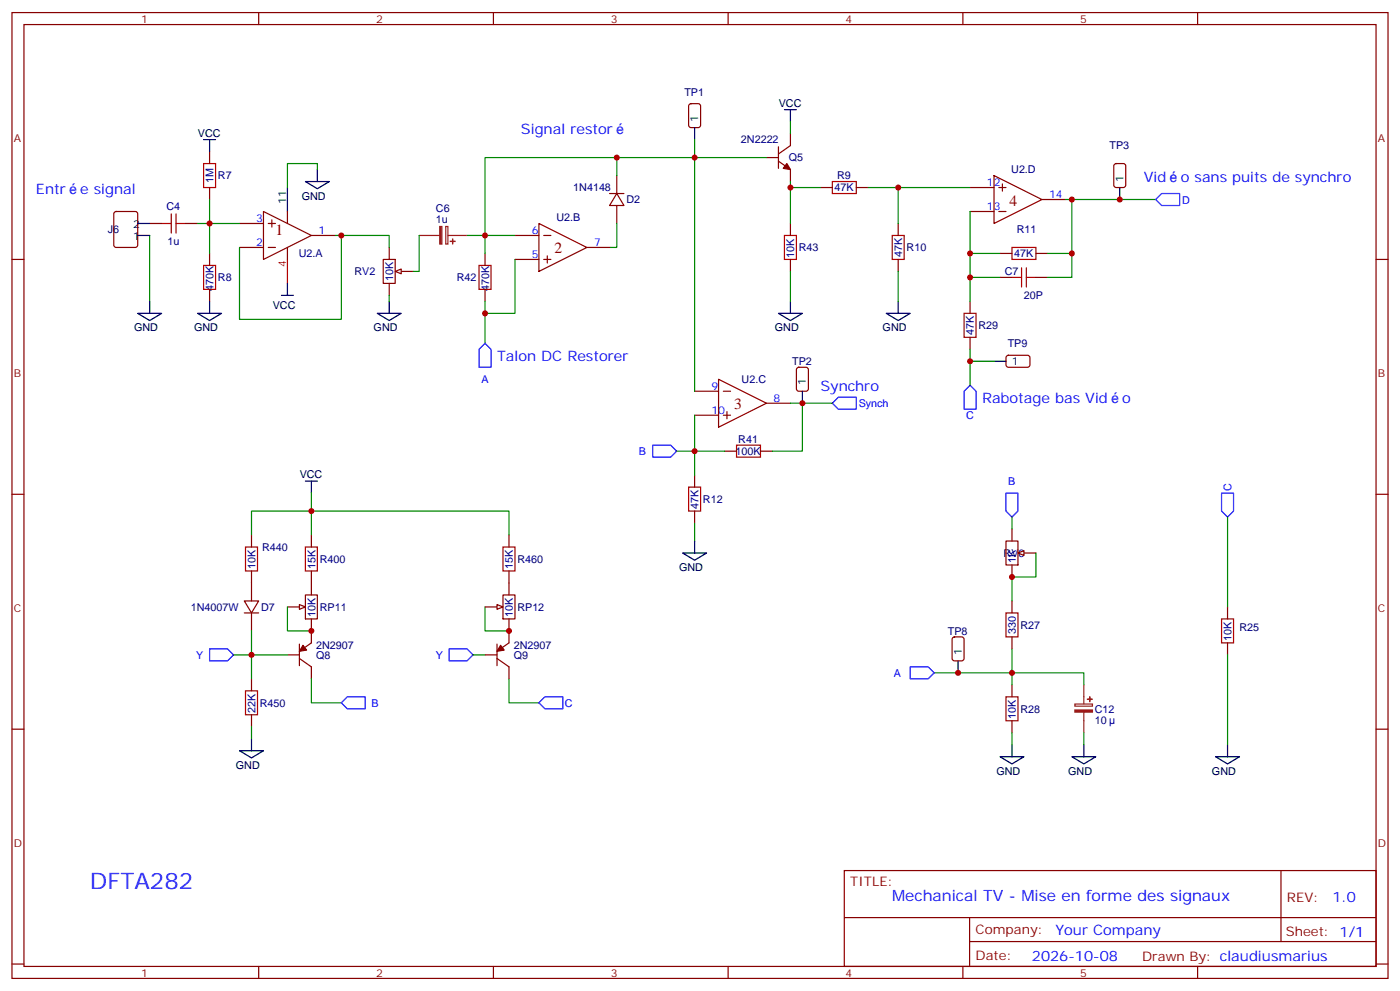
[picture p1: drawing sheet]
<svg xmlns="http://www.w3.org/2000/svg" width="412mm" height="292mm" viewBox="0 0 412 292" stroke-linecap="round" stroke-linejoin="round" font-family="sans-serif">
<g fill="none" stroke="#870000" stroke-width=".35">
<path d="M3.5 3.7h405.4v284.3h-405.4zM7.1 7.2h398.2v277.3h-398.2zM76.2 3.7v3.5M145.3 3.7v3.5M214.5 3.7v3.5M283.6 3.7v3.5M352.8 3.7v3.5M61.7 44.6v3.6M61.7 55.2v3.5M285.8 55.2h7M292.8 51.7l14.1 7-14.1 7.1zM294.2 55.2h2.1"/>
<path d="M295.3 54.2v2.1M306.9 58.7h7.1M3.5 76.4h3.6M44.1 65.8h3.5M54.7 65.8h3.5M61.7 74.6v3.5M70.6 65.8h7M70.6 72.8h7M77.6 62.3l14.1 7-14.1 7.1zM79 65.8h2.1M79 72.8h2.1M80.1 64.7v2.2"/>
<path d="M84.7 62.3v3.5M84.7 72.8v3.6M91.7 69.3h7.1M112.9 76.4h3.5v7h-3.5zM114.7 72.8v3.6M118.2 79.9h3.5M151.7 76.4h7M151.7 69.3h7M158.7 65.8l14.2 7-14.2 7.1zM160.2 76.4h2.1M160.2 69.3h2.1M161.2 75.3v2.1"/>
<path d="M172.9 72.8h7M285.8 62.3h7M294.2 62.3h2.1M405.3 76.4h3.6M61.7 85.2v3.5M114.7 83.4v3.6M204.6 115.2h7.1M211.7 111.7l14.1 7-14.1 7.1zM213.1 115.2h2.1M225.8 118.7h7M204.6 122.2h7.1M213.1 122.2h2.1"/>
<path d="M214.1 121.2v2.1M3.5 145.5h3.6M405.3 145.5h3.6M3.5 214.7h3.6M405.3 214.7h3.6M248.7 256.3h156.6v28.2h-156.6zM377.3 256.3v20.9M248.7 270.1h156.5M285.6 277.2h119.6M285.6 270.1v14.2M3.5 283.8h3.6M76.2 284.5v3.5"/>
<path d="M145.3 284.5v3.5M214.5 284.5v3.5M283.6 284.5v3.5M352.8 284.5v3.5M405.3 283.8h3.6"/>
</g>
<path d="M60 41.1h3.5M61.7 41.1v3.5M84.7 55.2v7.1M90 53.4h7l-3.5 2.2zM93.5 49.9v3.5M40.6 92.3h7l-3.5 2.1zM44.1 88.7v3.6M58.2 92.3h7.1l-3.6 2.1zM61.7 88.7v3.6M82.9 87h3.5M84.7 83.4v3.6" fill="none" stroke="#000" stroke-width=".35"/>
<path d="M84.7 76.4v7" fill="none" stroke="#f00" stroke-width=".35"/>
<path d="M61.7 58.7v7.1h8.9M93.5 49.9v-1.7h-8.8v7M44.1 69.3v19.4M58.2 65.8h3.5v8.8M98.8 69.3h1.7v24.7h-29.9v-21.2" fill="none" stroke="#008700" stroke-width=".35"/>
<path d="M60 48.2h3.5v7h-3.5zM47.6 65.8h2.8M50.4 63v5.6M51.9 65.8h2.8M51.9 63v5.6M60 78.1h3.5v7.1h-3.5z" fill="none" stroke="#a10000" stroke-width=".35"/>
<path d="M116.4 79.9l1.8-.7v1.4z" fill="#f0f0f0" stroke="#870000" stroke-width=".35"/>
<path d="M231.1 32.3h3.5M232.8 32.3v3.5M111.1 92.3h7.1l-3.5 2.1zM114.7 88.7v3.6M229.3 92.3h7.1l-3.6 2.1zM232.8 88.7v3.6M261.1 92.3h7l-3.5 2.1zM264.6 88.7v3.6M204.6 159.3v3.5M201.1 162.8h7l-3.5 2.1z" fill="none" stroke="#000" stroke-width=".35"/>
<g fill="none" stroke="#008700" stroke-width=".35">
<path d="M232.8 35.8v3.5M181.7 51.7v-5.3h-38.8v28.2M181.7 46.4h44.1M204.6 46.4v68.8M232.8 53.4v12.4M232.8 55.2h8.9M255.8 55.2h8.8M285.8 55.2h-21.2v10.6M314 58.7h1.7v15.9h-7M100.5 69.3h14.2v3.5M123.5 69.3v10.6h-1.8M137.6 69.3h14.1"/>
<path d="M151.7 76.4v15.9h-8.8v-3.6M181.7 65.8v7h-1.8M232.8 79.9v8.8M264.6 79.9v8.8M285.8 62.3v26.4M285.8 74.6h8.8M315.7 74.6v7.1h-7M114.7 87v1.7M285.8 81.7h8.8M232.8 118.7h3.6v14.1h-8.9M236.4 118.7h8.8M204.6 122.2v17.7"/>
<path d="M204.6 132.8h8.8M204.6 154v5.3"/>
</g>
<path d="M123.5 69.3h6M131.3 66.7h.6v5.2h-.6zM131.9 69.3h5.7" fill="none" stroke="#8c2424" stroke-width=".35"/>
<g fill="#8c2424" stroke="#8c2424" stroke-width=".35">
<path d="M129.5 66.7h.7v5.2h-.7z"/>
<path d="M133.3 70.4v1.4z"/>
<path d="M132.6 71l1.5 .1z"/>
</g>
<g fill="none" stroke="#a10000" stroke-width=".35">
<path d="M245.2 53.4h7v3.6h-7zM141.1 78.1h3.5v7.1h-3.5zM231.1 69.3h3.5v7.1h-3.5zM262.8 69.3h3.5v7.1h-3.5zM298.1 72.8h7.1v3.6h-7.1zM300.9 78.8v5.7M302.3 78.8v5.7M284 92.3h3.5v7h-3.5zM298.1 81.7h2.8M302.3 81.7h2.9M217 131.1h7v3.5h-7zM202.8 143.4h3.6v7.1h-3.6z"/>
<path d="M90 161h3.5v7.1h-3.5z"/>
</g>
<g fill="none" stroke="#870000" stroke-width=".35">
<path d="M232.8 39.3v3.6l-3.5 2.4M179.6 57h4.2M181.7 57l2.1 3.5h-4.2zM181.7 51.7v5.3M225.8 46.4h3.5M229.3 47.4l3.5 2.5v3.5M229.3 43.2v6.4M241.7 55.2h3.5M252.2 55.2h3.6M142.9 74.6v3.5M181.7 60.5v5.3M232.8 65.8v3.5"/>
<path d="M232.8 76.4v3.5M264.6 65.8v3.5M264.6 76.4v3.5M294.6 74.6h3.5M305.2 74.6h3.5M142.9 85.2v3.5M285.8 88.7v3.6M285.8 99.3v3.5M294.6 81.7h3.5M305.2 81.7h3.5M204.6 139.9v3.5M213.4 132.8h3.6"/>
<path d="M224 132.8h3.5M91.7 157.5v3.5M204.6 150.5v3.5M84.7 178.7h3.5M90 175.2h3.5v7h-3.5zM91.7 168.1v7.1M84.7 192.8h3.5M88.2 193.9l3.5 2.4v3.5M88.2 189.6v6.4M91.7 182.2v7.1l-3.5 2.4"/>
</g>
<g fill="#870000" stroke="#870000" stroke-width=".35">
<path d="M231.8 48.2l1 1.7-2.1-.3z"/>
<path d="M89.3 190l1 1.4-2.1 .3z"/>
</g>
<path d="M245.2 118.7l1.7-1.8h5.3v3.6h-5.3z" fill="none" stroke="#00f" stroke-width=".35"/>
<path d="M88.2 178l1.8 .7-1.8 .7z" fill="#f0f0f0" stroke="#870000" stroke-width=".35"/>
<path d="M74.1 157.5v-7h17.6v7M91.7 145.2v5.3M84.7 178.7v7h7M142.9 178.7v7h7M74.1 185.7v14.1M74.1 192.8h10.6M91.7 199.8v7.1h8.8M149.9 199.8v7.1h8.8M74.1 214v3.5" fill="none" stroke="#008700" stroke-width=".35"/>
<path d="M72.3 161h3.5v7.1h-3.5zM72.3 203.4h3.5v7h-3.5z" fill="none" stroke="#a10000" stroke-width=".35"/>
<path d="M74.1 157.5v3.5M72 176.9h4.2l-2.1 3.5zM74.1 168.1v8.8M142.9 178.7h3.5M148.2 175.2h3.5v7h-3.5zM149.9 171.6v3.6M72 180.4h4.2M74.1 180.4v5.3M74.1 199.8v3.6M149.9 182.2v3.5M74.1 210.4v3.6" fill="none" stroke="#870000" stroke-width=".35"/>
<path d="M90 141.6h3.5M91.7 141.6v3.6M74.1 217.5v3.5M70.6 221h7l-3.5 2.1z" fill="none" stroke="#000" stroke-width=".35"/>
<path d="M146.4 178l1.8 .7-1.8 .7z" fill="#f0f0f0" stroke="#870000" stroke-width=".35"/>
<path d="M148.2 161h3.5v7.1h-3.5z" fill="none" stroke="#a10000" stroke-width=".35"/>
<path d="M149.9 157.5v3.5M296.3 159.3h3.6v7h-3.6zM298.1 155.8v3.5M149.9 168.1v3.5M298.1 166.3v3.6M301.6 162.8h3.6M142.9 192.8h3.5M146.4 193.9l3.5 2.4v3.5M146.4 189.6v6.4M149.9 185.7v3.6l-3.5 2.4" fill="none" stroke="#870000" stroke-width=".35"/>
<path d="M147.5 190l1 1.4-2.1 .3z" fill="#870000" stroke="#870000" stroke-width=".35"/>
<path d="M142.9 92.3v8.8M199.3 132.8h5.3M91.7 150.5h58.2v7M68.8 192.8h5.3M139.3 192.8h3.6" fill="none" stroke="#008700" stroke-width=".35"/>
<path d="M141.1 102.8l1.8-1.7 1.7 1.7v5.3h-3.5zM192.3 131.1h5.3l1.7 1.7-1.7 1.8h-5.3zM61.7 191h5.3l1.8 1.8-1.8 1.8h-5.3zM132.3 191h5.3l1.7 1.8-1.7 1.8h-5.3z" fill="none" stroke="#00f" stroke-width=".35"/>
<path d="M299.9 162.8l1.7-.7v1.4z" fill="#f0f0f0" stroke="#870000" stroke-width=".35"/>
<path d="M296.3 180.4h3.6v7.1h-3.6zM359.8 182.2h3.6v7.1h-3.6zM296.3 205.1h3.6v7.1h-3.6z" fill="none" stroke="#a10000" stroke-width=".35"/>
<path d="M203.1 30.7l.5-.2h2.1l.6 .4 .1 6-.5 .6-2.3 .1-.7-.5-.1-5.9zM328.3 48.4l.5-.2h2.1l.7 .4v5.9l-.5 .7h-2.3l-.7-.5v-5.8zM33.7 62.5l.5-.2h5.7l.6 .4 .1 9.4-.5 .7h-5.9l-.6-.4-.1-9.4zM234.8 108.3l.5-.2h2.1l.7 .5v5.9l-.4 .6-2.4 .1-.6-.5-.1-5.9zM296.6 104.8l.4-.2 6 .1 .4 .6-.1 2.4-.6 .4h-5.9l-.5-.7v-2.1zM298.1 176.9v3.5M361.6 178.7v3.5M280.7 187.7l.5-.2h2.1l.6 .4 .1 6-.5 .6-2.3 .1-.7-.5v-5.9zM298.1 187.5v3.5M361.6 189.3v3.5M298.1 201.6v3.5M298.1 212.2v3.5" fill="none" stroke="#870000" stroke-width=".35"/>
<path d="M204.6 41.1v5.3M315.7 58.7h24.7M285.8 102.8v10.6M285.8 106.4h7M298.1 152.2v3.6M361.6 152.2v26.5M305.2 162.8v7.1h-7.1v7M275.2 198.1h44.1v3.5M298.1 191v10.6M361.6 192.8v26.5M298.1 215.7v3.6M319.3 215.7v3.6" fill="none" stroke="#008700" stroke-width=".35"/>
<g fill="none" stroke="#000" stroke-width=".35">
<path d="M204.6 37.6v3.5M329.8 55.2v3.5M40.6 69.3h3.5M40.6 65.8h3.5M236.4 115.2v3.5M292.8 106.4h3.5M282.2 194.6v3.5M298.1 219.3v3.5M319.3 219.3v3.5M361.6 219.3v3.5M294.6 222.8h7l-3.5 2.1zM315.7 222.8h7.1l-3.5 2.1z"/>
<path d="M358.1 222.8h7l-3.5 2.1z"/>
</g>
<path d="M316.6 207.3h5.2v.6h-5.2zM319.3 201.6v5.7M319.3 209.7v6" fill="none" stroke="#8c2424" stroke-width=".35"/>
<g fill="#8c2424" stroke="#8c2424" stroke-width=".35">
<path d="M316.6 209h5.2v.7h-5.2z"/>
<path d="M320.3 205.8l1.4 .1z"/>
<path d="M321 205.1v1.5z"/>
</g>
<path d="M342.2 57h5.3v3.5h-5.3l-1.8-1.8zM284 115.2l1.8-1.8 1.7 1.8v5.3h-3.5zM296.3 145.2h3.6v5.3l-1.8 1.7-1.8-1.7zM359.8 145.2h3.6v5.3l-1.8 1.7-1.8-1.7zM268.1 196.3h5.3l1.8 1.8-1.8 1.7h-5.3zM100.5 206.9l1.8-1.8h5.3v3.6h-5.3zM158.7 206.9l1.8-1.8h5.3v3.6h-5.3z" fill="none" stroke="#00f" stroke-width=".35"/>
<g fill="#c00">
<circle cx="61.7" cy="65.8" r=".88"/>
<circle cx="100.5" cy="69.3" r=".88"/>
<circle cx="142.9" cy="69.3" r=".88"/>
<circle cx="181.7" cy="46.4" r=".88"/>
<circle cx="204.6" cy="46.4" r=".88"/>
<circle cx="204.6" cy="132.8" r=".88"/>
<circle cx="232.8" cy="55.2" r=".88"/>
<circle cx="285.8" cy="74.6" r=".88"/>
<circle cx="285.8" cy="81.7" r=".88"/>
<circle cx="315.7" cy="74.6" r=".88"/>
<circle cx="264.6" cy="55.2" r=".88"/>
<circle cx="236.4" cy="118.7" r=".88"/>
<circle cx="91.7" cy="185.7" r=".88"/>
<circle cx="91.7" cy="150.5" r=".88"/>
<circle cx="74.1" cy="192.8" r=".88"/>
<circle cx="149.9" cy="185.7" r=".88"/>
<circle cx="142.9" cy="92.3" r=".88"/>
<circle cx="298.1" cy="198.1" r=".88"/>
<circle cx="298.1" cy="169.9" r=".88"/>
<circle cx="282.2" cy="198.1" r=".88"/>
<circle cx="285.8" cy="106.4" r=".88"/>
<circle cx="315.7" cy="58.7" r=".88"/>
<circle cx="329.8" cy="58.7" r=".88"/>
</g>
<text font-size="6.7" fill="#00f" x="26.5" y="261.6">DFTA282</text>
<g font-size="4.6" fill="#800">
<text x="297.4" y="60.5">4</text>
<text x="81.1" y="69.3">1</text>
<text x="163.3" y="74.6">2</text>
<text x="216.3" y="120.5">3</text>
</g>
<text font-size="4.6" fill="#00f" x="262.8" y="265.1">Mechanical TV - Mise en forme des signaux</text>
<g font-size="4.2" fill="#00f">
<text x="153.5" y="39.3">Signal restor</text>
<text x="336.9" y="53.4">Vid</text>
<text x="347.8" y="53.4">o sans puits de synchro</text>
<text x="10.6" y="57">Entr</text>
<text x="23.6" y="57">e signal</text>
<text x="146.4" y="106.4">Talon DC Restorer</text>
<text x="241.7" y="115.2">Synchro</text>
<text x="289.3" y="118.7">Rabotage bas Vid</text>
<text x="330.6" y="118.7">o</text>
<text x="392.5" y="265.6">1.0</text>
<text x="310.9" y="275.1">Your Company</text>
<text x="304" y="282.9">2026-10-08</text>
</g>
<g font-size="3.9" fill="#800">
<text x="250.5" y="260.9">TITLE:</text>
<text x="379.1" y="265.6">REV:</text>
<text x="287.4" y="275.1">Company:</text>
<text x="378.7" y="275.7">Sheet: 1/1</text>
<text x="287.4" y="282.8">Date:</text>
<text x="336.4" y="282.8">Drawn By: claudiusmarius</text>
</g>
<g font-size="3.2" fill="#800">
<text x="41.6" y="6.7">1</text>
<text x="110.8" y="6.7">2</text>
<text x="179.9" y="6.7">3</text>
<text x="249.1" y="6.7">4</text>
<text x="318.2" y="6.7">5</text>
<text x="4.1" y="41.8">A</text>
<text x="405.9" y="41.8">A</text>
<text x="4.1" y="110.9">B</text>
<text x="405.9" y="110.9">B</text>
<text x="4.1" y="180.1">C</text>
<text x="405.9" y="180.1">C</text>
<text x="4.1" y="249.2">D</text>
<text x="405.9" y="249.2">D</text>
<text x="41.6" y="287.5">1</text>
<text x="110.8" y="287.5">2</text>
<text x="179.9" y="287.5">3</text>
<text x="249.1" y="287.5">4</text>
<text x="318.2" y="287.5">5</text>
</g>
<g font-size="3.2" fill="#000080">
<text x="201.6" y="28.2">TP1</text>
<text x="218.2" y="42.2">2N2222</text>
<text x="232.3" y="47.5">Q5</text>
<text x="326.8" y="44">TP3</text>
<text x="62.9" y="54" transform="rotate(-90 62.9 54)">1M</text>
<text x="64.2" y="52.8">R7</text>
<text x="246.6" y="52.8">R9</text>
<text x="297.9" y="51.1">U2.D</text>
<text x="168.9" y="56.3">1N4148</text>
<text x="184.5" y="59.9">D2</text>
<text x="245.8" y="56.4">47K</text>
<text x="49.1" y="61.7">C4</text>
<text x="128.4" y="65.6">1u</text>
<text x="128.4" y="62.4">C6</text>
<text x="163.9" y="65.2">U2.B</text>
<text x="31.7" y="68.7">J6</text>
<text x="299.5" y="68.6">R11</text>
<text x="49.3" y="72.3">1u</text>
<text x="88" y="75.8">U2.A</text>
<text x="234" y="75.8" transform="rotate(-90 234 75.8)">10K</text>
<text x="235.3" y="74">R43</text>
<text x="265.8" y="75.8" transform="rotate(-90 265.8 75.8)">47K</text>
<text x="267.1" y="74">R10</text>
<text x="298.7" y="75.8">47K</text>
<text x="64.2" y="82.8">R8</text>
<text x="104.4" y="81">RV2</text>
<text x="115.8" y="82.8" transform="rotate(-90 115.8 82.8)">10K</text>
<text x="134.6" y="82.8">R42</text>
<text x="296" y="81.1">C7</text>
<text x="62.9" y="85.5" transform="rotate(-90 62.9 85.5)">470K</text>
<text x="144.1" y="85.5" transform="rotate(-90 144.1 85.5)">470K</text>
<text x="301.6" y="88.1">20P</text>
<text x="286.9" y="98.7" transform="rotate(-90 286.9 98.7)">47K</text>
<text x="288.2" y="96.9">R29</text>
<text x="233.3" y="107.5">TP2</text>
<text x="296.8" y="102.2">TP9</text>
<text x="218.5" y="112.8">U2.C</text>
<text x="217.5" y="130.4">R41</text>
<text x="216.6" y="134">100K</text>
<text x="205.8" y="149.8" transform="rotate(-90 205.8 149.8)">47K</text>
<text x="207.1" y="148.1">R12</text>
<text x="75.3" y="167.5" transform="rotate(-90 75.3 167.5)">10K</text>
<text x="77.2" y="162.2">R440</text>
<text x="92.9" y="167.5" transform="rotate(-90 92.9 167.5)">15K</text>
<text x="94.2" y="165.7">R400</text>
<text x="151.1" y="167.5" transform="rotate(-90 151.1 167.5)">15K</text>
<text x="152.4" y="165.7">R460</text>
<text x="295.6" y="164">RV6</text>
<text x="299.2" y="165.8" transform="rotate(-90 299.2 165.8)">1K</text>
<text x="56.2" y="179.9">1N4007W</text>
<text x="76.9" y="179.8">D7</text>
<text x="94.2" y="179.8">RP11</text>
<text x="152.4" y="179.8">RP12</text>
<text x="92.9" y="181.6" transform="rotate(-90 92.9 181.6)">10K</text>
<text x="151.1" y="181.6" transform="rotate(-90 151.1 181.6)">10K</text>
<text x="300.6" y="185.1">R27</text>
<text x="365.1" y="185.7">R25</text>
<text x="93.1" y="190.9">2N2907</text>
<text x="151.3" y="190.9">2N2907</text>
<text x="279.2" y="186.9">TP8</text>
<text x="299.2" y="186.7" transform="rotate(-90 299.2 186.7)">330</text>
<text x="362.8" y="188.7" transform="rotate(-90 362.8 188.7)">10K</text>
<text x="93.1" y="194.1">Q8</text>
<text x="151.3" y="194.1">Q9</text>
<text x="75.3" y="209.8" transform="rotate(-90 75.3 209.8)">22K</text>
<text x="76.6" y="208.1">R450</text>
<text x="300.6" y="209.8">R28</text>
<text x="322.5" y="209.8">C12</text>
<text x="299.2" y="211.6" transform="rotate(-90 299.2 211.6)">10K</text>
<text x="322.5" y="213">10</text>
</g>
<g font-size="3.2">
<text x="205.7" y="35.8" transform="rotate(-90 205.7 35.8)">1</text>
<text x="229.4" y="31.4">VCC</text>
<text x="58.3" y="40.2">VCC</text>
<text x="330.9" y="53.4" transform="rotate(-90 330.9 53.4)">1</text>
<text x="88.9" y="58.7">GND</text>
<text x="84.3" y="60.1" transform="rotate(-90 84.3 60.1)">11</text>
<text x="39.3" y="70.7">1</text>
<text x="39.3" y="67.2">2</text>
<text x="80.3" y="90.9">VCC</text>
<text x="39.5" y="97.5">GND</text>
<text x="57.1" y="97.5">GND</text>
<text x="110.1" y="97.5">GND</text>
<text x="228.2" y="97.5">GND</text>
<text x="260" y="97.5">GND</text>
<text x="298.1" y="107.4">1</text>
<text x="237.4" y="113.4" transform="rotate(-90 237.4 113.4)">1</text>
<text x="88.3" y="140.7">VCC</text>
<text x="200" y="168.1">GND</text>
<text x="283.3" y="192.8" transform="rotate(-90 283.3 192.8)">1</text>
<text x="69.5" y="226.3">GND</text>
<text x="293.5" y="228.1">GND</text>
<text x="314.7" y="228.1">GND</text>
<text x="357" y="228.1">GND</text>
</g>
<g font-size="3.2" fill="#00f">
<text x="290.7" y="54.9">12</text>
<text x="309" y="58.4">14</text>
<text x="348.2" y="60">D</text>
<text x="75.5" y="65.4">3</text>
<text x="290.7" y="61.9">13</text>
<text x="93.8" y="69">1</text>
<text x="156.6" y="69">6</text>
<text x="75.5" y="72.5">2</text>
<text x="156.6" y="76">5</text>
<text x="175" y="72.5">7</text>
<text x="141.8" y="112.8">A</text>
<text x="209.5" y="114.8">9</text>
<text x="227.9" y="118.4">8</text>
<text x="252.9" y="119.9">Synch</text>
<text x="209.5" y="121.9">10</text>
<text x="284.6" y="123.5">C</text>
<text x="188.2" y="133.8">B</text>
<text x="297" y="142.8">B</text>
<text x="362.8" y="144.6" transform="rotate(-90 362.8 144.6)">C</text>
<text x="57.8" y="194.1">Y</text>
<text x="128.4" y="194.1">Y</text>
<text x="263.3" y="199.3">A</text>
<text x="109.4" y="208.2">B</text>
<text x="166.4" y="208.1">C</text>
</g>
<text font-size="3.2" fill="#f00" x="84.3" y="78.5" transform="rotate(-90 84.3 78.5)">4</text>
</svg>
